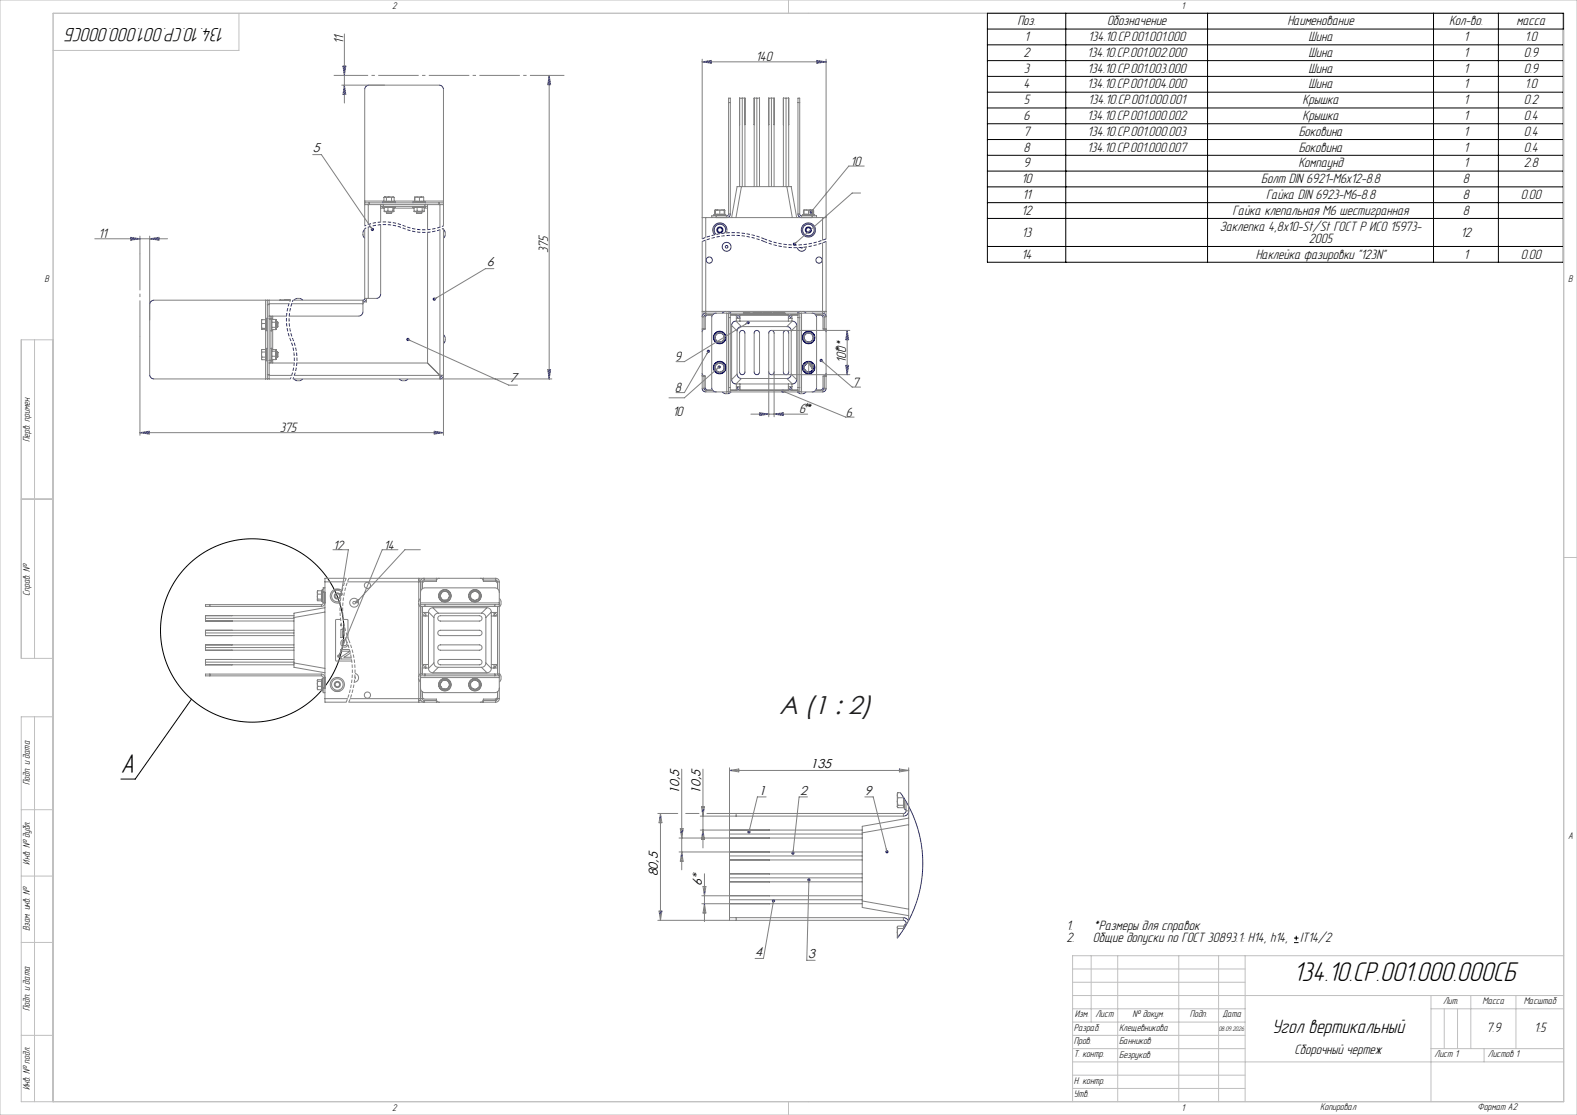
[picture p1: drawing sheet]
<svg xmlns="http://www.w3.org/2000/svg" width="594mm" height="420mm" viewBox="0 0 594 420" stroke-linecap="round" stroke-linejoin="round" font-family="sans-serif">
<g fill="none" stroke="#000" stroke-width=".38">
<path d="M371.9 5h216.9v93.8h-216.9zM371.9 16.9h216.9M371.9 10.9h216.9M401.4 5v93.8M454.8 5v93.8M540 5v93.8M564.4 5v93.8M371.9 22.8h216.9M371.9 28.8h216.9M371.9 34.7h216.9M371.9 40.7h216.9M371.9 46.6h216.9"/>
<path d="M371.9 52.6h216.9M371.9 58.5h216.9M371.9 64.4h216.9M371.9 70.4h216.9M371.9 76.3h216.9M371.9 82.3h216.9M371.9 92.8h216.9M72.1 263.4l-21.2 30.1h-5.4M487.4 355.1h1.7M487.4 353.4h1.7M488.3 352.5v1.7"/>
<circle cx="95" cy="237.5" r="34.5"/>
</g>
<path d="M130.4 217.8a30.3 30.3 0 0 0 0 23.4M131.4 217.8a30.3 30.3 0 0 0 0 23.4M130.4 264.5a30.3 30.3 0 0 0 0-23.3M131.4 264.5a30.3 30.3 0 0 0 0-23.3" fill="none" stroke="#808080" stroke-width=".38" stroke-dasharray="1.3 .6" stroke-dashoffset=".1" stroke-linecap="butt"/>
<g fill="none" stroke="#808080" stroke-width=".38">
<path d="M129.7 12.8v26M129.2 24.9h1.1l-.6 3.5zM129.7 32.1l.6 3.5h-1.1zM137.4 33.7v51.4M165.4 32.1h-36.7M167 33.7v51.4M206.9 28.4l.5 3.5h-1.1zM206.9 28.4v114.3M264.5 23.3l3.5-.5v1zM264.5 22.3v67.7M264.5 23.3h46.7M274.4 37h.7v43.6h-.7z"/>
<path d="M274.4 38.6h.7M278.6 37v33.3M279.6 37v33.3M285.1 37v33.3M290.6 37v33.3M295.1 37v33.3M296.1 37v33.3M300.6 37h.6v43.6h-.6zM300.6 38.6h.6M307.7 22.8l3.5 .5-3.5 .5zM311.2 22.3v67.7M117.8 58.2h3.3l19.2 28.2"/>
<path d="M278.6 47v-10h2v33.3M280.6 47h.1M284.1 47h.1M286.1 47h.1M289.6 47h.1M291.6 47h.1M295.1 47v-10h2v33.3M297.1 47h.1M137.4 77.1h29.6M137.4 76.4h29.6M137.4 75.7h7.2M138.7 77.1v7.5"/>
<path d="M139 76.4v.7M143.4 77.7h17.6M143.4 77.1v6.5M143.4 78.4h1.3M144.2 77.7v.3h4.7v-.3M144.3 78.1h4.5M144.4 77.1v.6M144.5 76h1M144.6 74.4h3.9M144.6 75.8l-.1 .2M144.6 75.8h1M144.6 74.4h1"/>
<path d="M144.6 74.4v1.4M144.7 79.6h3.7M144.7 78.1v1.5M145.5 76h2M145.5 79.7v.5M145.6 75.8h1.9M145.6 74.4h1.9M145.6 74.4v1.4M145.6 75.8l-.1 .2M146.1 78.1v1.6M147.5 75.8v.2M147.5 74.4h1"/>
<path d="M147.5 75.8h1M147.5 74.4v1.4M147.5 76h1.1M147.5 79.7v.5M148 78.1l-.1 1.6M148.4 78.1v1.5M148.4 78.4h7.6M148.5 75.8l.1 .2M148.5 74.4v1.4M148.5 75.7h7.7M148.6 76l.2 .1h-4.5l.2-.1M155.5 77.7v.3h4.7v-.3"/>
<path d="M155.6 78.1h4.5M156 79.6h3.8M156 78.1v1.5M156.1 75.9l-.5 .2h4.5l-.5-.2M156.1 75.9l.1 .1M156.2 75.9h.1M156.2 76h1.8M156.2 74.2l.1 1.6M156.2 74.2l3.4 .2M156.2 74.2l.1 .2M156.3 75.8h1.7M156.3 74.4h1.7"/>
<path d="M156.3 74.4v1.4M156.3 75.8l-.1 .2M156.9 79.7v.5M157.1 78.1l.1 1.6M158 74.4h1.6M158 74.4v1.4M158 75.8v.2M158 75.8h1.6M158 76h1.7M158.9 79.7v.5M159 78.1v1.6M159.6 74.4v1.4"/>
<path d="M159.6 75.7h7.4M159.6 75.8l.1 .2M159.6 75.9h.1M159.6 75.9l.1 .1M159.8 78.1v1.5M159.8 78.4h1.2M160 77.1v.6M161 77.1v9.4M165.4 76.4v.7M165.7 77.1v8.5M269.4 79.2v1.5M269.4 79.1l-.2 .1v1.5"/>
<path d="M269.4 79.1l-.2 .1M269.4 79.1h3.4M269.4 79.1v.1M269.4 79.2h1.7M271.1 79.2v1.5M271.1 79.2h1.7M272.8 79.1v.1M272.8 79.1l.2 .1M272.8 79.2h.2M272.8 79.2v1.5M273 79.2v1.5M279.3 70.3l-2.1 11.7"/>
<path d="M284.1 70.3v-33.3h2v33.3M289.6 70.3v-33.3h2v33.3M296.4 70.3l2 11.7M302.6 79.2v1.5M302.7 79.2h-.1M302.9 79.2h1.6M302.9 79.2v1.5M302.9 79.2h-.3M302.9 79.1l-.2 .1M302.9 79.1v.1M302.9 79.1h3.3M304.5 79.2h1.7"/>
<path d="M304.5 79.2v1.5M306.2 79.2v1.5M306.2 79.1v.1M306.2 79.1l.2 .1M306.2 79.1l.3 .1v1.5M324.1 72.7h-3.1l-21.8 19.2M325.5 62.6h-5.8l-14.2 17.3M35.7 89.9h27.4M49.2 89.4l3.5 .5-3.5 .6zM52.7 88.9v6.7M56.4 89.9l3.5-.5v1.1zM56.4 88.9v52.2"/>
<path d="M136.7 87.6v1M137.4 86.1v26.3h4.3M138.7 85.6v26.8M143.4 84.6v26.1M145.5 80.2h2M156.9 80.2h2M161 87.5v49.2l4.7 4.6M165.7 86.6v54.7M167 86.1v77.9M167.7 87.6v1M264.5 91v55.3h.7v-4.7M264.5 82h46.7"/>
<path d="M265.8 82v7.4M265.8 90.4v28.7M268.1 82v-.7h5.7v.7M268.7 85.6v2M269.2 80.7l-.1 .2M269.3 80.8l-.5 .1h4.5l-.4-.1M269.3 80.8h.1M269.3 80.8v.1M269.3 80.9h1.8M269.4 80.7h-.2M269.4 80.7l-.1 .1M269.4 80.7h.1"/>
<path d="M269.4 80.7l-.1 .2M269.4 80.7h1.7M269.8 81.3v.7M271.1 80.7v.2M271.1 80.7h1.7M271.1 80.9h1.8M272.8 80.7l.1 .1M272.8 80.7l.1 .2M272.8 80.7h.2M272.8 80.8l.1 .1M272.8 80.8h.1M273 80.7l.1 .2"/>
<path d="M273.8 86.6l-.2 1.1M275.6 82l2-11.7h20.4l2.1 11.7M301.9 82v-.7h5.7v.7M302.6 80.7l-.1 .2M302.8 80.9h1.7M302.8 80.8l-.5 .1h4.5l-.5-.1M302.8 80.8v.1M302.8 80.8h.1M302.9 80.7h-.3M302.9 80.7l-.1 .2M302.9 80.7h1.6M302.9 80.7l-.1 .1"/>
<path d="M303.6 93l-.2 .7M304.5 80.9h1.8M304.5 80.7v.2M304.5 80.7h1.7M305.9 81.3v.7M306.2 80.7l.1 .2M306.2 80.7h.1M306.2 80.7l.1 .1M306.2 80.7h.3M306.3 80.8v.1M306.3 80.8h.1M306.5 80.7l.1 .2"/>
<path d="M307 85.6v2M309.8 82v8.5M309.8 91.5v27.6M311.2 91v55.3h-.7v-4.7M58 113.1h51.3M100 113.1v7.3M100.7 113.1v29.6M100.7 114.7h.7M101.4 114.4h7.5M101.4 119.1h6.5M101.4 113.1v29.6M102 119.9h.3v4.7h-.3"/>
<path d="M102 119.1v17.6M102.4 120v4.5M102.7 119.1v1.2M105.7 113v.1M107.3 113h.1M108.9 119.1h26.1M109.4 113l-4 .1M109.9 114.4h26.8M110.4 113.1h26.3v4.3M111.9 112.4h1M138 112.4v1.3h-1.3M186 101.2h-3.1l-19.3 11.5"/>
<path d="M264.5 119.3h.7v4.7M264.5 117.3h46.7M265.2 117.3v.8M265.7 119.6l-.2 4.4M265.8 118.6h2.6M265.8 118h44M268.1 119.6v26.4M273.7 118v29.6M274.4 118v29.6M274.4 119.6h.7M275.1 118v29.6M275.1 118.6h25.5"/>
<path d="M277.4 118.6v2.4M277.4 120h1.3M278 118.6v.2M278.7 118.6v2.4M280 118h15.7M280.3 117.9v.1M280.7 117.9h.1M281.8 117.9h.1M282.4 117.9h.1M283.8 117.9h.1M286.8 117.9h.1M287.5 117.9h.1"/>
<path d="M288.9 117.9h.1M290.5 117.9h.1M291.3 117.9h.1M292 117.9h.1M294.2 117.9h.1M294.9 117.9h.1M295.3 117.9v.1M297 118.6v2.4M297 120h1.3M297.6 118.6v.2M298.3 118.6v2.4M300.6 118v29.6"/>
<path d="M300.6 119.6h.6M301.2 118v29.6M301.9 118v29.6M307.2 118.6h2.6M307.6 119.6v26.4M310 119.6l.2 4.4M310.5 117.3v.8M311.2 119.3h-.7v4.7M52.7 127v37M98.5 123.9v.1M98.5 120.6v3.3M98.5 120.5v.1"/>
<path d="M98.6 124l1.5 .1M98.7 131.7v3.8M98.7 121.9v1.8M98.7 120.4v1.5M98.7 123.7l-.1 .2M98.7 132.6v1.9M98.7 134.5v1M98.7 131.6v1M98.7 134.5h1.4M98.7 132.6h1.4M98.7 135.5h1.4M98.7 131.6h1.4"/>
<path d="M98.7 121.9h1.4M98.7 123.7h1.4M98.7 120.4h1.4M98.7 120.4l-.1 .1M100 124.1v7.5M100 135.5v7.2M100.1 120.4l.2 1.4M100.1 123.7l.2 .1M100.1 121.9v1.8M100.1 120.4v1.5M100.1 124.1h.1M100.1 123.7v.4"/>
<path d="M100.1 134.5l.2 .1M100.1 132.6v1.9M100.1 131.6v1M100.1 135.5l.2 .1M100.1 134.5v1M100.2 120.4l.2-.4v4.5l-.1-.7M100.3 131.5l.1-.2v4.5l-.1-.2M100.3 121.8v2M100.3 121.8l-.2 .1M100.3 134.6v1M100.3 132.6v2M100.3 131.5v1.1"/>
<path d="M100.3 132.6h-.2M100.3 131.5l-.2 .1M101.4 136.7h9.4M101.4 135.7h.6M101.4 120.1h.6M102 131.2h.3v4.7h-.3M102.4 131.3v4.5M102.4 132.3l1.6 .1M102.4 135.5h1.5M102.4 131.7h1.5M102.4 121.4h1.6M102.4 120.3h1.5"/>
<path d="M102.4 124.2h1.5M102.7 124.2v7.5M102.7 135.5v1.2M103.9 120.3v3.9M103.9 131.7v3.8M104 121.2h.5M104 134.6h.5M104 132.6h.5M104 134.2h-1.6M104.5 121.2v2M104.5 123.2l-2.1 .1M104.5 132.6v2"/>
<path d="M111.8 136.7h49.2l5.2 5.2M153.6 127.9l38 17.2h3.3M154.1 128.1l.5 .2M167.7 127.2v1M206.3 139.2h1.1l-.5 3.5zM264.5 124h.7M266.8 132.3l-9 15.6h-3.2M269.1 126.7h.1M269.1 126.7l.6 2M269.1 126.7l.1 .1M269.2 126.8h.1M269.2 126.8l.6 1.8"/>
<path d="M269.3 139.5l1.8 1M269.3 137.4l.1 .1M269.3 137.4v2.1M269.4 139.4l-.1 .1M269.4 139.4l1.7 1M269.4 137.5v1.9M269.7 128.7l2 .4M269.8 128.6l-.1 .1M269.8 128.6l1.9 .4M270.4 125.2l2 .4M270.4 125.2l.1 .1M270.4 125.2l-1.3 1.5"/>
<path d="M270.5 125.3l1.8 .4M270.5 125.3l-1.3 1.5M270.9 138.2l-13.1 11.7h-5.8M271.1 136.5l1.6 1M271.1 136.5l-1.7 1M271.1 136.4l1.7 1.1M271.1 136.4v.1M271.1 136.4l-1.8 1M271.7 129v.1M272.3 125.7l.7 1.8M272.4 125.6l-.1 .1M272.4 125.6l.7 1.9"/>
<path d="M272.7 139.4l-1.6 1M272.7 139.4h.1M272.7 137.5v1.9M272.8 139.4v.1M272.8 139.5l-1.7 1M272.8 137.5v2M272.8 137.5h-.1M273 127.5h.1M273 127.5l-1.3 1.5M273.1 127.5l-1.4 1.6M275.6 122.6l2 2.1v16.2l-2 2.1zM277.2 121h21.2l-2 2h-17.1z"/>
<path d="M278.6 125.5v14.6M278.6 125.5h.1M280.6 125.5h.1M280.6 125.5v14.6M281.8 121.5l-24 14.7h-3.2M284.1 125.5v14.6M284.1 125.5h.1M286.1 125.5h.1M286.1 125.5v14.6M289.6 125.5v31.5M289.6 125.5h.1M290.6 124.5h29.5"/>
<path d="M291.6 125.5h.1M291.6 125.5v31.5M295.1 125.5v14.6M297.1 125.5h.1M297.1 125.5v14.6M298 124.7l2.1-2.1v20.4l-2.1-2.1zM302.6 127.5l1.3 1.6M302.7 127.5h-.1M302.7 127.5l1.3 1.5M302.8 137.5h.1M302.8 137.5v2M302.8 139.5l1.8 1"/>
<path d="M302.9 137.5v1.9M302.9 138.5h.1M302.9 139.4l1.7 1M302.9 139.4l-.1 .1M303.2 125.6l.1 .1M303.2 125.6l-.6 1.9M303.3 125.7l-.6 1.8M304 129l-.1 .1M304.6 136.4v.1M304.6 136.4l-1.8 1.1M304.6 136.4l1.7 1M304.6 136.5l1.6 1"/>
<path d="M304.6 136.5l.2 .3M304.7 136.8l1.5 1.6v-.9M304.8 136.8l-1.9 .7M305.2 125.3l1.3 1.5M305.2 125.3l-1.9 .4M305.2 125.3h.1M305.2 125.2v.1M305.2 125.2l-2 .4M305.2 125.2l1.4 1.5M305.8 128.6l.1 .1M305.8 128.6l-1.8 .4M305.9 128.7l-2 .4"/>
<path d="M306.2 137.5h.1M306.3 137.5h.1M306.3 137.4v.1M306.3 137.4v2.1M306.3 139.5l-1.7 1M306.3 139.5l-1.6-2.7-.1 3.6M306.5 126.8l-.7 1.8M306.5 126.8h.1M306.5 126.7v.1M306.6 126.7h-.1M306.6 126.7h.1M306.6 126.7l-.7 2"/>
<path d="M309.3 135.8l11.7 10h3.1M310.5 124h.7M318.6 137.6h1l-.5 3.5zM319.1 124.5l.5 3.5h-1zM319.1 124.5v16.6M58 142.7h51.4M100.7 141.1h.7M101.4 141.4h8.5M110.4 142.7h97.5M110.9 141.4h54.7l.1 1.3v-.6M111.9 143.4h1M151.5 143.4h1"/>
<path d="M165 140.7h.1M165.7 141.3l1.3 .1h-.6M264.5 141.6h.7M264.5 141.6h.6M265.1 146.3h.6M265.5 141.6l.2 4.4M265.8 146.5v1.1h44v-1.1M265.8 147h2.6M271.1 140.4v.1M273.2 148.3h1M274.4 146h.7M275.1 147h25.5"/>
<path d="M277.4 144.6v2.4M277.4 145.6h1.3M278 145.6l-.6 .6 .4-.1M278.5 146.3h.2M278.6 140.1h.1M278.7 144.6v2.4M279.3 142.6h17.1l2 2h-21.2zM280.6 140.1h.1M282.8 156h21.4M284.1 140.1h.1M286.1 155.5l3.5 .5-3.5 .5zM286.1 140.1h.1"/>
<path d="M289.6 140.1h.1M290.6 141.1h29.5M291.6 140.1h.1M291.6 156l3.5-.5v1zM294.9 147.3l23.7 9.8h3.1M297 144.6v2.4M297 145.6h1.3M297 146.3h.1M297.1 140.1h.1M297.6 145.6l.7 .6-.5-.1M298.3 144.6v2.4M300.6 146h.6"/>
<path d="M301.5 148.3h1M304.6 140.4v.1M307.2 147h2.6M310.2 141.6l-.2 4.4M310.5 141.6h.7M310.5 146.2l-.6 .1h.6M52.7 163l3.5-.6v1.1zM52.7 163h114.3M163.5 162.4l3.5 .6-3.5 .5zM122.4 219.2h7.5M125.4 207.1h5.8l-2.7 16.7M130.4 217.8h-8v46.7h8"/>
<path d="M130.9 219.2h28.6M131.4 217.8h55.3M149.9 207.1h-5.9l-16.4 40.1M157.7 218.5h.9M157.7 217.8v46.7M158.3 207.1h-5.8l-18.1 19.6M159.7 218.5l-.6 .6v2.7M159.7 218.5v-.7l-.6 .2-.7 1.2v44l.7 1.1 .6 .2v-.7M164.4 217.8v.7h-4.7M165.4 217.8l-.8 .4-.2 .8h-4.5l-.6 .3-.2 .7M181.1 217.8l.7 .4 .3 .8h4.4l.7 .3 .2 .7M182 217.8l.1 .7h4.6"/>
<path d="M186.7 218.5v.6v-.6M186.7 217.8v.7M186.7 217.8l1 .4 .4 1M186.7 218.5l.7 .6v2.7M186.9 219.2h1.2M188.1 219.2v44M77.4 238.4h33.3M77.4 232.9h33.3M79.1 227.8v.6M87.4 231.9h.1M87.4 233.9h.1M87.4 237.4h.1"/>
<path d="M87.4 239.4h.1M110.7 237.4h-33.3v2h33.3M110.7 231.9h-33.3v2h33.3M119.6 222.6v3.6M119.7 223.8v1.9M119.7 222.5v1.3M119.7 225.7v.6h1.5M119.7 223.8h1.5M119.7 225.7h1.5M119.7 222.5h1.5M119.7 222.5l-.1 .2M121.1 227.8h-43.7v.6h43.7"/>
<path d="M121.1 227.8v.6M121.2 222.5l.1 1.3M121.2 225.7l.1 .1M121.2 223.8v1.9M121.2 222.5v1.3M121.2 225.7v.6M121.2 226.3l.1 .1M121.2 226.2l.2 .5M121.2 226.2h.1M121.3 225.8l-.1 .5M121.3 223.8v2M121.3 223.8h-.1"/>
<path d="M121.4 222.2l-.2 .5M121.4 222.2v4.5M121.4 222.2h.3M121.7 227.1h.7l-.2 .7-1.1 .6M121.7 223.1h.7M121.7 226.6l-.3 .1M121.7 227.1l-.2 .5-.4 .2M122.4 228.9l-11.7 2.1v20.4l11.7 2M122.4 230.6l-11.7 2M122.4 221.4h-.7v5.7M126.1 222h2M128.3 233.3h-1.6l-.3 .3v15.1l.3 .3h5.8"/>
<path d="M128.6 235.1l-.2 .6h.3M128.7 222.7l-.1 .6M128.7 223.1a2.16 2.16 0 0 0-2.9-.3 2.16 2.16 0 0 0-.5 2.9 2.16 2.16 0 0 0 2.9 .6M128.9 222.5a2.67 2.67 0 0 0-4.5 1.6 2.67 2.67 0 0 0 3.8 2.8M129.1 237.3l-.7-.2v3.1h.6v-2.3l.3 .3M129.3 233.3h1.5l.3 .3v6.7M157.7 227.5l.7 1.2M158.4 228.4h29.7M158.4 227.8h29.7M158.4 227.1h29.7M158.4 225.4l-.7 1.1M158.4 223.1l.5-1.2 1-.5h26.5l1.2 .5 .5 1.2"/>
<path d="M159.1 228.4v25.5M159.1 232h2.3M159.1 231.4h.1M159.7 230.7l.3 .5 .4 .2M160.1 227.8v.6M160.4 230.7v1.3l-.9-.4-.4-.9h2.3M161.4 230.6l2.1 2M161.4 230.6v21.2M163 228.9l-1.1 .5-.5 1.2M163 228.9l2.1 2.1M163 228.9h20.4M163.5 232.6v17.1"/>
<path d="M165.1 231l-1.2 .5-.4 1.1M165.1 231h16.3M165.5 224.5l1.1 1.7M165.5 224.5h.1M165.6 224.5h-.1M165.6 224.5l1 1.6M165.6 224.5h.1M165.9 237.4a1 1 0 0 0-1 1 1 1 0 0 0 1 1M165.9 231.9a1 1 0 0 0-1 1 1 1 0 0 0 1 1M165.9 231.9h.1M165.9 233.9h.1M165.9 237.4h.1"/>
<path d="M165.9 239.4h.1M165.9 237.4h14.7M165.9 239.4h14.7M165.9 231.9h14.7M165.9 233.9h14.7M166.1 223.6a1.67 1.67 0 0 0 1.5 2.5M166.1 223.6l-.5 .9M166.5 222.7l.1 .1M166.5 222.7l-1 1.8M166.6 222.8l-.5 .8M166.6 226.1v.1M167.5 222.8l-.7 .2-.7 .6"/>
<path d="M167.5 222.8a1.67 1.67 0 0 1 1.5 2.4M167.5 222.8h.1M167.7 226.1h-.1M168.5 222.8h-1.9M168.5 222.8l1 1.6M168.5 222.7v.1M168.6 222.7l1 1.7M168.6 222.7h-.1M168.6 222.7h-2.1M168.6 226.1h-2M168.6 226.1h.1M168.6 226.1v.1"/>
<path d="M168.6 226.2h.1M168.6 226.2h-2M169 225.2l-.5 .6-.9 .3M169 225.2l-.4 .9M169.5 224.4l-.5 .8M169.6 224.4l-1 1.8M169.6 224.4h-.1M177.1 225.3l1.7 1.2M177.2 225.3h-.1M177.2 225.3l1.6 1.1M177.2 223.3l-.1 2M177.2 223.3l.1 .1"/>
<path d="M177.3 223.4l-.1 1.9M178.8 226.4v.1M179 222.5l1.6 1.1M179 222.5l-1.7 .9M179 222.4l-1.8 .9M179 222.4v.1M179 222.4l1.7 1.1M179.8 223h.1M180.5 225.5l.1 .1M180.5 225.5l-1.7 .9M180.6 237.4a1 1 0 0 1 1 1 1 1 0 0 1-1 1M180.6 231.9a1 1 0 0 1 1 1 1 1 0 0 1-1 1"/>
<path d="M180.6 231.9h.1M180.6 233.9h.1M180.6 237.4h.1M180.6 239.4h.1M180.6 225.6l-1.8 .9M180.6 223.6l-.1 1.9M180.7 223.5l-.1 2.1M180.7 223.5l-.1 .1M181.4 231l1.1 .5 .5 1.1M183 232.6v17.1M183.4 228.9l-2 2.1M183.4 228.9l1.2 .5 .5 1.2"/>
<path d="M185.1 230.7h2.3l-.7 1.2-.6 .1v-1.3M185.1 230.6l-2.1 2M185.1 230.6v21.2M185.1 232h2.3M186.4 227.8v.6M186.7 231.9v.1M186.7 230.7l-.2 .5-.4 .2 .6-.7-.2 .5M187.4 228.4v25.5M188.1 225.4l.6 1v1.1l-.6 1.2M77.4 249.4h33.3M77.4 243.9h33.3M79.1 253.9v.7"/>
<path d="M87.4 242.9h.1M87.4 244.9h.1M87.4 248.4h.1M87.4 250.4h.1M110.7 248.4h-33.3v2h33.3M110.7 242.9h-33.3v2h33.3M110.7 249.7l11.7 2.1M119.6 256.1l.1 3.7M119.7 256.6v1.9M119.7 258.5v1.3M119.7 256.6h1.5M119.7 258.5h1.5"/>
<path d="M119.7 259.8h1.5M121.1 254.6l.5 .2 .1 .5M121.1 253.9l1.1 .7 .2 .7h-.7M121.1 253.9h-43.7v.7h43.7M121.1 253.9v.7M121.2 256.6v1.9M121.2 258.5l.1 .1M121.2 258.5v1.3M121.2 259.8l.1 .1M121.2 256v.6M121.2 256h-1.5v.6M121.2 256.1l.1 .5"/>
<path d="M121.3 259.9l.1 .3M121.3 256h-.1M121.3 258.6v1.3M121.3 256.6v2M121.3 256.6h-.1M121.4 255.7l-.2 .4M121.4 255.7v4.5M121.4 255.7h.3M121.7 255.3v5.6h.7M121.7 259.3h.7M130.7 242l-.1-.1a.9 .9 0 0 1-.5 1.3 .9 .9 0 0 1-1.2-.7 .9 .9 0 0 1 .8-1.1v-.6a1.44 1.44 0 0 0-1.2 2.2 1.44 1.44 0 0 0 2.5-.1l.2 .3M131.6 244.6h-3.2v.7h3.4"/>
<path d="M131.8 245.4l-3.4 2.1v.7h4M132 246l-2.4 1.6h2.7M133.7 254.9l.2 .4-.3 .5M133.7 253.7a1.66 1.66 0 0 1 1.4 1.7 1.66 1.66 0 0 1-1.7 1.6M157.7 255.8l.7 1.2M158.4 253.9h29.7M158.4 254.6h29.7M158.4 255.2h29.7M158.4 253.6l-.7 1.2M158.4 259.2l.5 1.2 1.2 .5h26.5l1.1-.6 .4-1.1M159.1 250.3h2.3M159.1 251h.1"/>
<path d="M160.1 253.9v.7M160.4 251l-.5 .2-.2 .4M160.4 251.6v-1.3l-1.1 .5-.2 .8h2.3M161.4 251.8l.5 1.1 1.1 .5M163 253.4h20.4M163.5 249.7l.4 1.2 1.2 .5M163.5 249.7l-2.1 2.1M165.1 251.4h16.3M165.1 251.4l-2.1 2M165.5 257.9l1 1.7M165.5 257.9h.1M165.6 257.9l1 1.7"/>
<path d="M165.9 248.4a1 1 0 0 0-1 1 1 1 0 0 0 1 1M165.9 242.9a1 1 0 0 0-1 1 1 1 0 0 0 1 1M165.9 248.4h14.7M165.9 242.9h.1M165.9 244.9h.1M165.9 248.4h.1M165.9 250.4h.1M165.9 250.4h14.7M165.9 242.9h14.7M165.9 244.9h14.7M166.5 259.6l2.1 .1M166.6 259.6h-.1"/>
<path d="M166.6 259.6h1.9M166.6 256.1l2 .1M166.6 256.1l-1.1 1.8M166.6 256.1h.1M166.6 256.1v.1M166.6 256.2h.1M166.6 256.2l2 .1M166.6 256.2l-1 1.7M168.5 259.6l.1 .1M168.6 256.3l.9 1.6M168.6 256.2v.1M168.6 256.2h.1"/>
<path d="M168.6 256.2l1 1.7M169 258.8l-.5 .8M169.5 257.9l-.5 .9M169.5 257.9h.1M169.6 257.9h.1M169.6 257.9l-1 1.8M177.1 257h.1M177.1 257l.1 2M177.2 257l.1 2M177.2 259l1.8 .9M177.2 258v.1M177.2 258a1.67 1.67 0 0 0 2.6 1.3"/>
<path d="M177.3 259l1.7 .8M177.3 259h-.1M178 256.5l-.6 .7-.2 .8M178 256.5a1.67 1.67 0 0 1 2.6 1.3M178 256.5h-.1M178.8 255.9l-1.7 1.1M178.8 255.9v.1M178.8 255.9l1.8 .9M178.8 256l1.7 .8M178.8 256l-1.6 1M179 259.8v.1M179.9 259.3h-.1"/>
<path d="M180.5 256.8l.1 2M180.6 257.7v.1M180.6 257.8l-.3 .9-.5 .6M180.6 248.4a1 1 0 0 1 1 1 1 1 0 0 1-1 1M180.6 242.9a1 1 0 0 1 1 1 1 1 0 0 1-1 1M180.6 242.9h.1M180.6 244.9h.1M180.6 248.4h.1M180.6 250.4h.1M180.6 256.8h-.1M180.6 256.8l.1 2M180.6 258.8h.1"/>
<path d="M180.6 258.8l-1.6 1M180.7 258.8l-1.7 1.1M181.4 251.4l2 2M183 249.7l-.5 1.2-1.1 .5M183 249.7l2.1 2.1M185.1 251.8l-.5 1.1-1.2 .5M185.1 251.6h2.3l-.3-.8-.7-.5h-.3v1.3M185.1 250.3h2.3M186.4 253.9v.7M186.5 251.1l.2 .5-.6-.6 .5 .2 .1 .4M186.7 250.3v.2M188.1 253.6l.6 1v1.2l-.6 1.2"/>
<path d="M121.7 260.1l-.3 .1M122.4 263.2h8.5M126.1 260.3h2M131.4 264.5h55.3M131.9 263.2h27.6M157.7 263.8h.9M159.1 262.3l.2 .7 .6 .3h4.5l.2 .9 .8 .3M159.1 260.6v2.7l.6 .5M159.7 263.8h4.7v.7M186.7 263.8v-.5v.6M186.7 263.8h-4.6v.7M186.7 263.8v.7"/>
<path d="M186.9 263.2h1.2M187.4 262.3l-.2 .7-.7 .3h-4.4l-.3 .9-.7 .3M187.4 260.6v2.7l-.7 .5M188.1 263.2l-.4 .9-1 .4M256.8 289.7v38M264.8 289.7v29.7M274.8 290.2l3.5-.5v1.1zM274.8 289.2v57.5M274.8 290.2h67.5M338.1 298.8v5.3M338.2 298.6h.9M338.2 298.6l-.1 .2"/>
<path d="M338.2 298.6l-.2 .9 .2 1M338.8 289.7l3.5 .5-3.5 .6zM342.3 289.2v57.5M247.8 306.4h7.5M248.8 306.4l.5 3.5h-1.1zM248.8 306.4v40.3M255.8 315.7h69M256.2 312.2h1.1l-.5 3.5zM258.3 306.4h5M263.8 312.7h61M264.2 303.9h1.1l-.5 3.5zM264.8 312.7l.5 3.5h-1.1z"/>
<path d="M266.3 306.4h74v1h-76.5M274.8 314.2h50M277.3 306.4v1M288.6 300.2h-3.3l-3.2 13.2M289.8 312.7h.1M289.8 315.7h.1M304.2 300.2h-3.2l-2.3 21.1M325.7 300.2h3.2l5.2 20.7M338.2 300.5h2.2v2.8M338.2 303.3h2.2M338.2 300.5l-.2 1.4 .2 1.4M338.2 303.3l-.2 .5 .2 .5h2.2"/>
<path d="M340.4 303.3l.2 .1M340.4 304.3h.2M340.4 303.3v1M340.5 304.1h.1M340.6 300.8v2.6M340.6 303.4l-.1 .8M340.7 301v3.8l-.2-.7M341.3 301.9v3.5h1M342.3 308.2l-17.5 3.1v30.5l17.5 3.1M342.3 310.6l-17.5 3.1M255.8 320.9h69M256.8 320.9l.5 3.5h-1.1z"/>
<path d="M264.3 337.4h60.5M264.8 333.9h1.1l-.6 3.5zM265.3 329.1v18.1M274.8 329.2h15M274.8 329.2h50M274.8 332.2h50M274.8 323.9h50M274.8 338.9h50M274.8 330.7h50M274.8 322.4h50M289.8 320.9h.1M289.8 323.9h.1"/>
<path d="M289.8 332.2h-15M289.8 337.4h.1M291.4 339.3l-3.8 21.7h-3.2M304.7 331.4l-.8 30.3h3.1M324.8 339.4l17.5 3.1M248.2 343.2h1.1l-.5 3.5zM264.3 340.4h60.5M265.3 340.4l.6 3.5h-1.1zM274.8 345.7h65.5v1h-92.5M277.3 345.7v1M289.8 340.4h.1M338.1 349l-.1 4.4 .2-.8"/>
<path d="M338.2 349.8h2.2M338.2 352.6h.4M338.2 349.8l-.2 1.4 .2 1.4M340.4 348.8h-2.2l-.2 .5 .2 .5M340.4 349.8v.1M340.4 348.8v1M340.5 349.7l-.1 .1M340.5 348.9l.2-.6v1.1M340.6 348.9v.7M340.6 348.8h-.2M341.7 347.7h-.4v.8"/>
<circle cx="127.1" cy="224.5" r=".83"/>
<circle cx="127.1" cy="224.5" r="1.17"/>
<circle cx="133.4" cy="227" r=".5"/>
<circle cx="133.4" cy="227" r="1.67"/>
<circle cx="138.4" cy="220.5" r="1.17"/>
<circle cx="167.6" cy="224.4" r="2.37"/>
<circle cx="167.6" cy="224.4" r="2.25"/>
<circle cx="178.9" cy="224.4" r="2.37"/>
<circle cx="178.9" cy="224.4" r="1.67"/>
<circle cx="178.9" cy="224.4" r="2.25"/>
<circle cx="127.1" cy="257.8" r="2.17"/>
<circle cx="127.1" cy="257.8" r=".83"/>
<circle cx="127.1" cy="257.8" r="1.17"/>
<circle cx="127.1" cy="257.8" r="2.67"/>
<circle cx="167.6" cy="257.9" r="2.37"/>
<circle cx="167.6" cy="257.9" r="2.25"/>
<circle cx="167.6" cy="257.9" r="1.67"/>
<circle cx="178.9" cy="257.9" r="2.37"/>
<circle cx="178.9" cy="257.9" r="2.25"/>
<circle cx="138.4" cy="261.8" r="1.17"/>
</g>
<g fill="none" stroke="#808080" stroke-width=".7" stroke-linecap="butt">
<circle cx="128.5" cy="223.8" r=".27"/>
<circle cx="134.4" cy="226.7" r=".27"/>
<circle cx="127.6" cy="247.2" r=".27"/>
</g>
<g fill="none" stroke="#00f" stroke-width=".38">
<path d="M129.4 24.9l-.2 .2M129.8 28.1l-.1 .1M129.8 32.6l-.2 .1M129.9 33.3l-.4 .5M129.9 27l-.3 .4M130 34.1l-.7 .8M130.1 26l-.7 .6M130.2 34.9l-.7 .7M130.3 24.9l-1 .9M139 32.1l-1.1 .5-.5 1.1M165.4 32.1l1.2 .5 .4 1.1M207 29l-.3 .3"/>
<path d="M207.1 29.8l-.5 .5M207.2 30.6l-.8 .8M207.3 31.4l-.5 .5M265.5 23.1l-.3 .3M266.5 23l-.5 .5M267.6 22.8l-.8 .8M268 23.3l-.5 .5M308 22.8l-.3 .4M308.8 22.9l-.9 .9M309.6 23.1l-.6 .5M310.3 23.2l-.3 .3M311.1 23.3h.1"/>
<path d="M144.2 78l.1 .1M144.3 76.1l.1 .3M148.8 76.1l-.1 .3M148.9 78l-.1 .1M155.5 78l.1 .1M155.6 76.1l.1 .3M160.1 76.1v.3M160.2 78l-.1 .1M49.5 89.5l-.3 .3M50.3 89.6l-.8 .8M51.1 89.7l-.6 .6M51.9 89.8l-.3 .3"/>
<path d="M52.7 89.9l-.1 .1M57.3 89.8l-.3 .2M58.3 89.6l-.5 .6M59.4 89.5l-.8 .8M59.9 89.9l-.5 .5M136.7 88.6l.7 1.1M137.4 86.4l-.7 1.2M167 86.4l.7 1.2M167.7 88.6l-.7 1.1M268.8 80.9l.1 .4M273 87.8a2.16 2.16 0 0 0-.6-2.9 2.16 2.16 0 0 0-3 .4 2.16 2.16 0 0 0 .4 3M273.3 80.9v.4"/>
<path d="M273.8 86.6a2.67 2.67 0 0 0-3.6-2.5 2.67 2.67 0 0 0-1 4.3M274.4 80.6l-.1 .5-.5 .2M275.1 80.6l-.4 1-.9 .4M300.3 93.3a1.67 1.67 0 0 0 1.4 1.3 1.67 1.67 0 0 0 1.7-.9M300.6 80.6l.3 1 1 .4M301.2 80.6l.2 .5 .5 .2M302.3 80.9l.1 .4M302.4 93.2l-.4 .3-.5-.3M306.8 80.9l-.1 .4M58 113.1l-1.1 .5-.5 1.1M100.4 120l.3 .1M102.3 119.9l.1 .1"/>
<path d="M111.9 112.4l-1.2 .7M112.9 112.4l1.1 .7M136.7 117.4l-.5 1.2-1.2 .5M137.4 112.4l-.2 .4-.5 .3M138 112.4l-.3 .9-1 .4M143.4 110.7l-.5 1.2-1.2 .5M265.8 118.6l-.4 .2-.2 .5M265.8 118l-.9 .4-.4 .9M266.7 118.6l-.7 .3-.3 .7M269.7 118l-1.1 .5-.5 1.1M273.2 117.3l-1.2 .7M274.2 117.3l1.2 .7"/>
<path d="M277.4 119.3l.4 .2 .2 .5M277.4 118.6l.9 .4 .4 1M298.3 118.6l-1 .4-.3 1M298.3 119.3l-.4 .2-.3 .5M301.5 117.3l-1.2 .7M302.5 117.3l1.1 .7M305.9 118l1.2 .5 .5 1.1M309 118.6l.6 .3 .4 .7M309.8 118l1 .4 .4 .9M309.8 118.6l.5 .2 .2 .5M100.4 131.3l.3 .1M100.7 124.4l-.3 .1"/>
<path d="M100.7 135.8h-.3M102.3 131.2l.1 .1M102.4 135.8l-.1 .1M102.4 124.5l-.1 .1M167 126.1l.7 1.1M167.7 128.2l-.7 1.2M207.2 139.2l-.8 .8M265.5 124l-.7 .2-.3 .8M277.2 121l-1.1 .4-.5 1.2M278.6 125.5a1 1 0 0 1 1-1 1 1 0 0 1 1 1M279.3 123l-1.2 .5-.5 1.2M284.1 125.5a1 1 0 0 1 1-1 1 1 0 0 1 1 1"/>
<path d="M289.6 125.5a1 1 0 0 1 1-1 1 1 0 0 1 1 1M295.1 125.5a1 1 0 0 1 1-1 1 1 0 0 1 1 1M296.4 123l1.1 .5 .5 1.2M298.4 121l1.2 .4 .5 1.2M310.2 124l.6 .2 .4 .8M318.9 137.6l-.3 .3M319.2 124.8l-.2 .1M319.3 125.6l-.4 .4M319.3 139.9l-.3 .4M319.4 126.4l-.7 .7M319.5 138.9l-.6 .6M319.5 127.1l-.8 .9"/>
<path d="M319.6 137.8l-.9 .9M319.6 127.9v.1M56.4 141.1l.5 1.2 1.1 .4M110.7 142.7l1.2 .7M114 142.7l-1.1 .7M150.4 142.7l1.1 .7M153.7 142.7l-1.2 .7M166.4 141.4l-.2 .4-.5 .3M167 141.4l-.3 .9-1 .4M206.9 142.2l-.1 .1M207.1 141.1l-.4 .5M207.3 140.1l-.7 .7"/>
<path d="M264.5 140.6l.3 .8 .7 .2M264.5 146.3l.4 .9 .9 .4M265.2 146.3l.1 .4 .5 .3M265.7 146l.2 .6 .8 .4M268.1 146l.5 1.1 1.1 .5M272 147.6l1.2 .7M275.4 147.6l-1.2 .7M275.6 143l.5 1.2 1.1 .4M277.6 140.9l.5 1.2 1.2 .5M278 145.6l-.1 .5-.5 .2M278.6 140.1a1 1 0 0 0 1 1 1 1 0 0 0 1-1M278.7 145.6l-.4 1-.9 .4"/>
<path d="M284.1 140.1a1 1 0 0 0 1 1 1 1 0 0 0 1-1M286.6 155.5l-.5 .6M287.4 155.7l-.8 .8M288.2 155.8l-.5 .5M289 155.9l-.3 .2M289.6 140.1a1 1 0 0 0 1 1 1 1 0 0 0 1-1M292.6 155.8l-.3 .3M293.7 155.7l-.6 .5M294.7 155.5l-.8 .9M295.1 140.1a1 1 0 0 0 1 1 1 1 0 0 0 1-1M295.1 156.1l-.4 .4M297 145.6l.3 1 1 .4"/>
<path d="M297.6 145.6l.2 .5 .5 .2M298 140.9l-.5 1.2-1.1 .5M300.1 143l-.5 1.2-1.2 .4M300.3 147.6l1.2 .7M303.6 147.6l-1.1 .7M307.6 146l-.5 1.1-1.2 .5M310 146l-.3 .6-.7 .4M310.5 146.3l-.2 .4-.5 .3M311.2 140.6l-.3 .7-.7 .3M311.2 146.3l-.4 .9-1 .4M319.1 141h.1M53.4 162.9l-.2 .1"/>
<path d="M54.4 162.7l-.4 .5M55.5 162.5l-.8 .8M56.2 162.7l-.7 .7M164.2 162.5l-.7 .6M164.9 162.7l-.7 .7M165.7 162.8l-.5 .5M166.5 162.9l-.2 .2M275.5 290.1l-.2 .2M338.8 289.7h.1M339.1 298.6a46.2 46.2 0 0 1 3.2 48.1M249 307.6l-.5 .5M257.2 312.9l-.7 .7"/>
<path d="M265 314.1l-.5 .5M265.2 304.9l-.7 .7M341.3 304.7l-.2 .3-.4-.2M341.3 305.4l-.4 .8-.6 .2M342.3 305.4l-.7 1.5-1.3 .5M257 322.1l-.5 .4M265.6 335.9l-.4 .4M249.3 343.2l-.9 .9M265.4 340.6l-.1 .1M340.3 345.7l1.1 .3 .7 1-4.1 6.4M340.3 346.7l.6 .2 .4 .8M340.7 348.3l.4-.2 .2 .3"/>
<circle cx="267.2" cy="98" r="1.17"/>
<circle cx="271.2" cy="86.6" r="1.17"/>
<circle cx="271.2" cy="86.6" r=".83"/>
<circle cx="273.7" cy="93" r="1.67"/>
<circle cx="273.7" cy="93" r=".5"/>
<circle cx="304.5" cy="86.6" r=".83"/>
<circle cx="304.5" cy="86.6" r="1.17"/>
<circle cx="304.5" cy="86.6" r="2.67"/>
<circle cx="304.5" cy="86.6" r="2.17"/>
<circle cx="308.5" cy="98" r="1.17"/>
<circle cx="271.1" cy="138.5" r="2.25"/>
<circle cx="271.1" cy="127.1" r="2.25"/>
<circle cx="271.1" cy="127.1" r="1.67"/>
<circle cx="271.1" cy="138.5" r="1.67"/>
<circle cx="271.1" cy="127.1" r="2.37"/>
<circle cx="271.1" cy="138.5" r="2.37"/>
<circle cx="304.6" cy="138.5" r="1.67"/>
<circle cx="304.6" cy="127.1" r="1.67"/>
<circle cx="304.6" cy="127.1" r="2.37"/>
<circle cx="304.6" cy="138.5" r="2.25"/>
<circle cx="304.6" cy="138.5" r="2.37"/>
<circle cx="304.6" cy="127.1" r="2.25"/>
</g>
<path d="M152.2 86.1a19.3 19.3 0 0 0 14.8 0M152.2 86.1a19.3 19.3 0 0 0-14.8 0M152.2 85.1a19.3 19.3 0 0 0 14.8 0M152.2 85.1a19.3 19.3 0 0 0-14.8 0M109.4 113a19.3 19.3 0 0 0 0 14.9M110.4 113.1a19.3 19.3 0 0 0 0 14.8M109.4 142.7a19.3 19.3 0 0 0 0-14.8M110.4 142.7a19.3 19.3 0 0 0 0-14.8" fill="none" stroke="#00f" stroke-width=".38" stroke-dasharray="1.3 .6" stroke-dashoffset=".6" stroke-linecap="butt"/>
<path d="M287.8 91a30.3 30.3 0 0 0 23.4 0M287.8 91a30.3 30.3 0 0 0-23.3 0M287.8 90a30.3 30.3 0 0 0 23.4 0M287.8 90a30.3 30.3 0 0 0-23.3 0" fill="none" stroke="#00f" stroke-width=".38" stroke-dasharray="1.3 .6" stroke-dashoffset=".1" stroke-linecap="butt"/>
<g fill="none" stroke="#00f" stroke-width=".7" stroke-linecap="butt">
<circle cx="305.5" cy="79.9" r=".27"/>
<circle cx="140.3" cy="86.4" r=".27"/>
<circle cx="299.2" cy="91.9" r=".27"/>
<circle cx="163.6" cy="112.7" r=".27"/>
<circle cx="153.6" cy="127.9" r=".27"/>
<circle cx="266.8" cy="132.3" r=".27"/>
<circle cx="270.9" cy="138.2" r=".27"/>
<circle cx="281.8" cy="121.5" r=".27"/>
<circle cx="309.3" cy="135.8" r=".27"/>
<circle cx="294.9" cy="147.3" r=".27"/>
<circle cx="282.1" cy="313.4" r=".27"/>
<circle cx="291.4" cy="339.3" r=".27"/>
<circle cx="298.7" cy="321.3" r=".27"/>
<circle cx="304.7" cy="331.4" r=".27"/>
<circle cx="334.1" cy="320.9" r=".27"/>
</g>
<path d="M52.7 127v-31.4" fill="none" stroke="#808080" stroke-width=".38" stroke-dasharray="15.2 1.3 1.3 1.3" stroke-dashoffset="1.5" stroke-linecap="butt"/>
<path d="M125.7 28.4h86.9" fill="none" stroke="#808080" stroke-width=".38" stroke-dasharray="15.2 1.3 1.3 1.3" stroke-dashoffset="2.3" stroke-linecap="butt"/>
<g fill="none" stroke="#c0c0c0" stroke-width=".38">
<path d="M0 0h594v420h-594zM297 0v5M90 5v14h-70M304.5 5h.1M13 128v120M20 128h-12v120h12M8 188h12M20 210h.1M589 210h5M13 270v145M20 270h-12v145h581v-410h-569v410M8 305h12"/>
<path d="M8 330h12M8 355h12M411 360v25M421 360v55M444 360v55M459 360v55M469 360v55M589 360h-185v55M404 380h65M404 365h65M404 370h65M404 375h185"/>
<path d="M539 375v40M539 380h50M544 380v15M549 380v15M554 375v20M571 375v20M8 390h12M404 385h65M404 390h65M404 395h65M404 400h185M539 395h50"/>
<path d="M559 395v5M297 415v5M304.5 415h.1M404 405h65M404 410h65"/>
</g>
<g font-size="10.5">
<text x="45.5" y="291">А</text>
<text x="487.2" y="369.7">134.10.CP.001.000.000СБ</text>
</g>
<text font-size="9.7" fill="#191924" x="293.6" y="268.9">A (1 : 2)</text>
<g font-size="7.5">
<text x="84.9" y="10.5" transform="rotate(-180 84.9 10.5)">134.10.CP.001.000.000СБ</text>
<text x="479.2" y="389">Угол вертикальный</text>
</g>
<g font-size="5.3">
<text x="383.2" y="9.6">Поз.</text>
<text x="417" y="9.6">Обозначение</text>
<text x="484.9" y="9.6">Наименование</text>
<text x="545.8" y="9.6">Кол-во.</text>
<text x="571.2" y="9.6">масса</text>
<text x="129.3" y="16.7" transform="rotate(-90 129.3 16.7)">11</text>
<text x="385.9" y="15.5">1</text>
<text x="409.9" y="15.5">134.10.CP.001.001.000</text>
<text x="492.9" y="15.5">Шина</text>
<text x="551.4" y="15.5">1</text>
<text x="574.3" y="15.5">1.0</text>
<text x="284.7" y="22.9">140</text>
<text x="385.6" y="21.4">2</text>
<text x="409.5" y="21.4">134.10.CP.001.002.000</text>
<text x="492.9" y="21.4">Шина</text>
<text x="551.4" y="21.4">1</text>
<text x="574" y="21.4">0.9</text>
<text x="385.7" y="27.4">3</text>
<text x="409.6" y="27.4">134.10.CP.001.003.000</text>
<text x="492.9" y="27.4">Шина</text>
<text x="551.4" y="27.4">1</text>
<text x="574" y="27.4">0.9</text>
<text x="385.6" y="33.3">4</text>
<text x="409.5" y="33.3">134.10.CP.001.004.000</text>
<text x="492.9" y="33.3">Шина</text>
<text x="551.4" y="33.3">1</text>
<text x="574.3" y="33.3">1.0</text>
<text x="385.7" y="39.3">5</text>
<text x="409.9" y="39.3">134.10.CP.001.000.001</text>
<text x="490.7" y="39.3">Крышка</text>
<text x="551.4" y="39.3">1</text>
<text x="574" y="39.3">0.2</text>
<text x="385.6" y="45.2">6</text>
<text x="409.5" y="45.2">134.10.CP.001.000.002</text>
<text x="490.7" y="45.2">Крышка</text>
<text x="551.4" y="45.2">1</text>
<text x="574" y="45.2">0.4</text>
<text x="385.6" y="51.2">7</text>
<text x="409.6" y="51.2">134.10.CP.001.000.003</text>
<text x="489.2" y="51.2">Боковина</text>
<text x="551.4" y="51.2">1</text>
<text x="574" y="51.2">0.4</text>
<text x="385.6" y="57.1">8</text>
<text x="409.5" y="57.1">134.10.CP.001.000.007</text>
<text x="489.2" y="57.1">Боковина</text>
<text x="551.4" y="57.1">1</text>
<text x="574" y="57.1">0.4</text>
<text x="320.3" y="62.4">10</text>
<text x="385.6" y="63.1">9</text>
<text x="489" y="63.1">Компаунд</text>
<text x="551.4" y="63.1">1</text>
<text x="574" y="63.1">2.8</text>
<text x="384.8" y="69">10</text>
<text x="475" y="69">Болт DIN 6921-M6x12-8.8</text>
<text x="551.1" y="69">8</text>
<text x="385.2" y="75">11</text>
<text x="476.9" y="75">Гайка DIN 6923-M6-8.8</text>
<text x="551.1" y="75">8</text>
<text x="572.8" y="75">0.00</text>
<text x="384.8" y="80.9">12</text>
<text x="464.3" y="80.9">Гайка клепальная М6 шестигранная</text>
<text x="551.1" y="80.9">8</text>
<text x="37.1" y="89.6">11</text>
<text x="384.9" y="89.2">13</text>
<text x="459.5" y="86.8">Заклепка 4,8х10-St/St ГОСТ Р ИСО 15973-</text>
<text x="550.3" y="89.2">12</text>
<text x="206.5" y="95.4" transform="rotate(-90 206.5 95.4)">375</text>
<text x="493" y="91.5">2005</text>
<text x="384.8" y="97.4">14</text>
<text x="473" y="97.4">Наклейка фазировки &quot;123N&quot;</text>
<text x="551.4" y="97.4">1</text>
<text x="572.8" y="97.4">0.00</text>
<text x="254.1" y="136.1">9</text>
<text x="318.7" y="136.8" transform="rotate(-90 318.7 136.8)">100*</text>
<text x="254.1" y="147.8">8</text>
<text x="321.1" y="145.7">7</text>
<text x="301.1" y="155.6">6*</text>
<text x="253.4" y="156.8">10</text>
<text x="318.7" y="157">6</text>
<text x="105.4" y="162.6">375</text>
<text x="125.4" y="207">12</text>
<text x="144.6" y="207">14</text>
<text x="401.7" y="350.2">1.</text>
<text x="411.7" y="350.2">*Размеры для справок</text>
<text x="401.7" y="354.8">2.</text>
<text x="411.7" y="354.8">Общие допуски по ГОСТ 30893.1: H14, h14,</text>
<text x="489.7" y="354.8">IT14/2</text>
<text x="559.9" y="388.6">7.9</text>
<text x="577.9" y="388.6">1:5</text>
<text x="487.6" y="396.9">Сборочный чертеж</text>
</g>
<g font-size="4.8" fill="#191924">
<text x="117.8" y="57.1">5</text>
<text x="183.4" y="100.2">6</text>
<text x="192.2" y="144">7</text>
<text x="285.8" y="299.3">1</text>
<text x="301.5" y="299.3">2</text>
<text x="325.8" y="299.3">9</text>
<text x="284.4" y="360.1">4</text>
<text x="304.4" y="360.8">3</text>
</g>
<g font-size="4.8">
<text x="318.1" y="132.8" transform="rotate(-90 318.1 132.8)">*</text>
<text x="302.3" y="155">*</text>
<text x="305.3" y="289.2">135</text>
<text x="255.8" y="299.1" transform="rotate(-90 255.8 299.1)">10,5</text>
<text x="263.8" y="299.1" transform="rotate(-90 263.8 299.1)">10,5</text>
<text x="247.8" y="330.1" transform="rotate(-90 247.8 330.1)">80,5</text>
<text x="264.4" y="333.7" transform="rotate(-90 264.4 333.7)">6*</text>
</g>
<g font-size="3.8" fill="#010000">
<text x="147.7" y="3.6">2</text>
<text x="445" y="3.6">1</text>
<text x="16.7" y="106.1">B</text>
<text x="590.7" y="106.1">B</text>
<text x="590.6" y="316.1">A</text>
<text x="147.7" y="418.6">2</text>
<text x="445" y="418.6">1</text>
</g>
<g font-size="3.8">
<text x="11.3" y="166.5" transform="rotate(-90 11.3 166.5)">Перв. примен.</text>
<text x="11.3" y="224.4" transform="rotate(-90 11.3 224.4)">Справ. №</text>
<text x="11.3" y="295.8" transform="rotate(-90 11.3 295.8)">Подп. и дата</text>
<text x="11.3" y="325.7" transform="rotate(-90 11.3 325.7)">Инв. № дубл.</text>
<text x="11.3" y="350.8" transform="rotate(-90 11.3 350.8)">Взам. инв. №</text>
<text x="11.3" y="380.8" transform="rotate(-90 11.3 380.8)">Подп. и дата</text>
<text x="404.9" y="383.2">Изм.</text>
<text x="412.6" y="383.3">Лист</text>
<text x="426.6" y="383.3">№ докум.</text>
<text x="448.2" y="383.3">Подп.</text>
<text x="460.5" y="383.3">Дата</text>
<text x="543.6" y="378.3">Лит.</text>
<text x="558.4" y="378.3">Масса</text>
<text x="573.9" y="378.3">Масштаб</text>
<text x="404.5" y="388.3">Разраб.</text>
<text x="421.5" y="388.4">Клещевникова</text>
<text x="404.5" y="393.3">Пров.</text>
<text x="421.5" y="393.4">Банников</text>
<text x="404.5" y="398.3">Т. контр.</text>
<text x="421.5" y="398.4">Безруков</text>
<text x="540.4" y="398.3">Лист 1</text>
<text x="560.4" y="398.3">Листов 1</text>
<text x="11.3" y="410.7" transform="rotate(-90 11.3 410.7)">Инв. № подл.</text>
<text x="404.5" y="413.3">Утв.</text>
<text x="404.5" y="408.3">Н. контр.</text>
<text x="497.3" y="418.2">Копировал</text>
<text x="556.6" y="418.2">Формат А2</text>
</g>
<text font-size="2.6" x="458.9" y="388.4">08.09.2026</text>
</svg>
